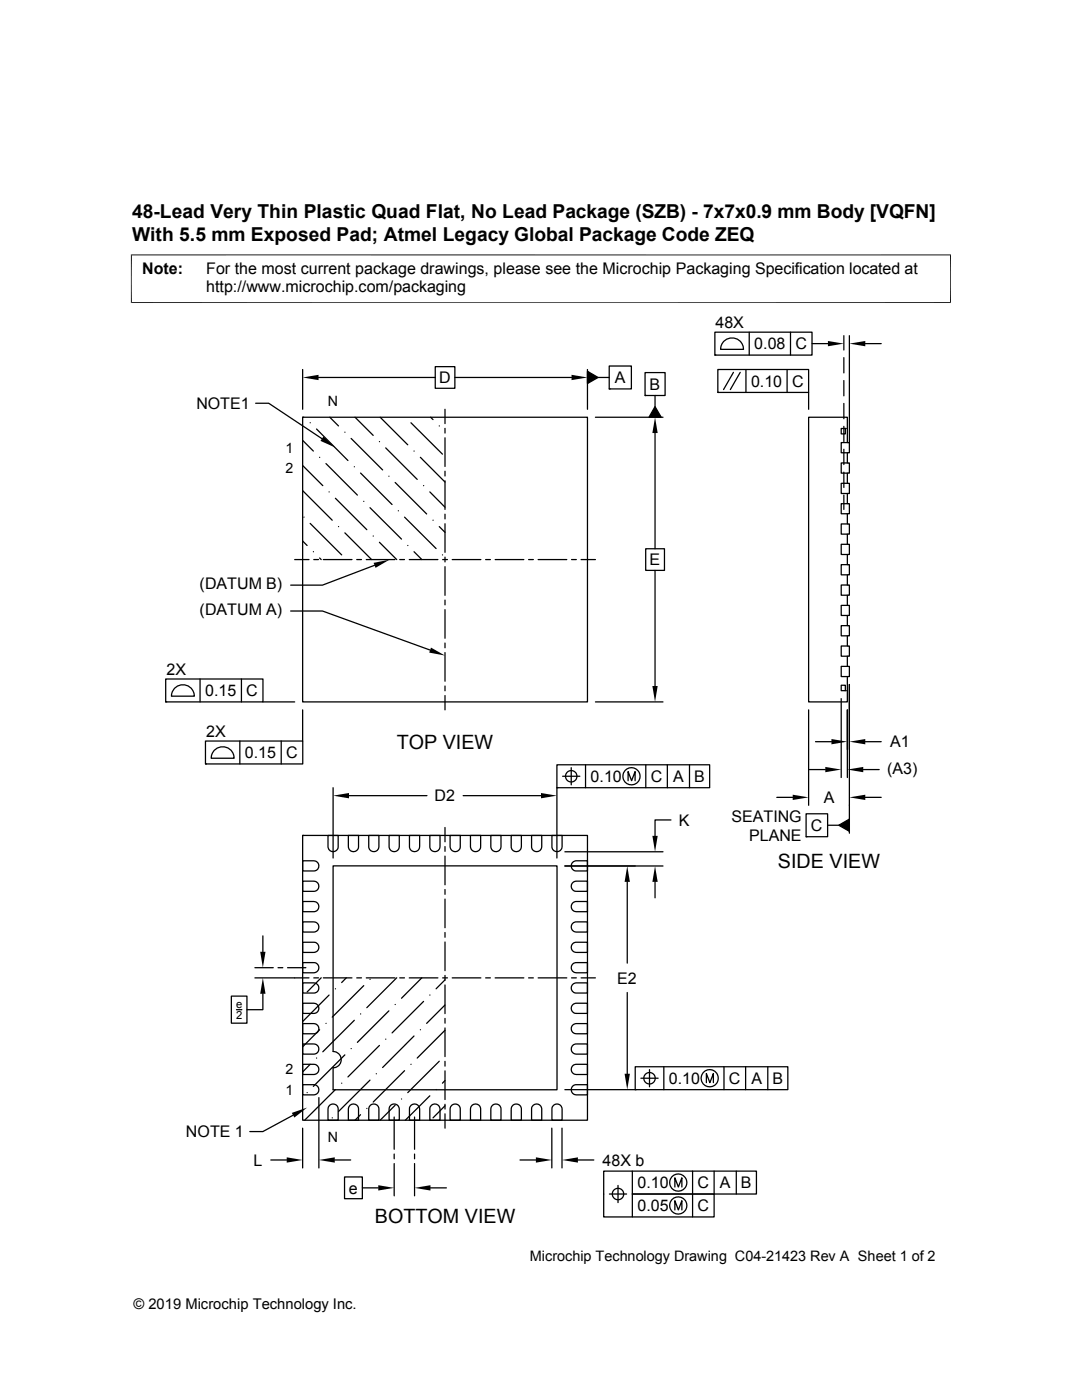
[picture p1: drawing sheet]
<svg xmlns="http://www.w3.org/2000/svg" width="216mm" height="279mm" viewBox="0 0 216 279" stroke-linecap="round" stroke-linejoin="round" font-family="sans-serif">
<g fill="none" stroke="#000" stroke-width=".25">
<path d="M60.4 73.7v8M63.6 75.3h23.2M86.8 73.2h4v4.3h-4zM90.8 75.3h23.2M117.2 74.1l2.1 1.2-2.1 1.2zM117.2 73.7v8M119.3 75.3h2.3M121.6 73h4.4v4.6h-4.4zM121.6 77.6h.1M128.7 74.4h4v4.5h-4zM128.7 78.9h.1M130.7 78.9v2.3"/>
<path d="M142.6 66.3h19.4v4.6h-19.4zM142.6 70.9h.1M143.2 73.7h18.2v4.6h-18.2zM143.2 78.3h.1M144.5 68a2.29 2.29 0 0 1 2.5-.4 2.29 2.29 0 0 1 1.4 2.1h-4.6l.3-1.1zM146.3 74.3l-1.9 3.4M147.7 74.3l-2 3.4M148.8 73.7v4.6M149.5 66.3v4.6M157.1 73.7v4.6M157.7 66.3v4.6M161.4 78.3v3.4"/>
<path d="M162 68.6h3.2M168.4 67v2.8M168.4 71.4v3M168.4 75.9v3.1M169.5 67v21.3M172.7 68.6h3.1M51 80.5h2.6l10.6 7M60.4 92.9l4 4M60.4 83.3h56.8v56.8h-56.8zM60.4 83.3h.1M60.4 97.9l5.9 5.9M60.4 87.9l2.1 2.1"/>
<path d="M61.9 84.4h.1M63.2 85.6l6.2 6.3M63.8 91.3h.1M65 92.5l6.3 6.3M65.7 98.2h.1M65.8 83.3l1.7 1.7M66.9 99.4l6.3 6.3M68.8 86.3h.1M70.1 87.5l6.2 6.3M70.7 93.2h.1M70.8 83.3l3.7 3.6M71.9 94.4l6.3 6.3"/>
<path d="M75.7 88.1h.1M75.9 83.3l5.5 5.5M77 89.4l6.2 6.3M77.6 95h.1M78.8 96.3l6.3 6.3M82 84.4l6.3 6.2M82.6 90h.1M83.9 91.3l4.9 4.9M84.5 96.9h.1M85.8 98.2l3 3M85.9 83.3l.5 .4M87.7 85h.1"/>
<path d="M88.8 81.7v2.8M88.8 85.5v.9M88.8 87.4v5.7M88.8 94v1M88.8 95.9v5.8M118.8 83.3h13.5M130.7 81.2l1.2 2.1h-2.4zM130.7 86.4v23.1M167.9 85.5h.8v1.1h-.8zM167.9 96.5h1.6v2h-1.6zM167.9 92.4h1.6v2h-1.6zM167.9 88.3h1.6v2.1h-1.6z"/>
<path d="M168.4 80.5v3.1M168.4 85.1v3M168.4 89.7v3M168.4 94.2v3.1M168.4 98.8v2.9M168.7 85.5h.1M169.1 88.3v-5h-7.7v56.8h7.7v-5.1M169.1 90.4v2M169.1 94.4v2.1M169.1 98.5v2M58.8 111.7h2.9M60.4 108l.9 .9"/>
<path d="M60.6 103.2h.1M61.9 104.5l6.3 6.2M62.5 110.1h.1M62.6 111.7h1M63.8 111.4l.3 .3M64.5 111.7h5.7M67.5 105.1h.1M68.8 106.3l5.3 5.4M71.2 111.7h.9M72.6 100.1h.1M73.1 111.7h5.7M73.8 101.3l6.3 6.3"/>
<path d="M74.5 107h.1M74.7 112.8l-10.4 4h-6.3M75.7 108.2l3.5 3.5M79.5 101.9h.1M79.8 111.7h.9M80.7 103.2l6.3 6.3M81.4 108.9h.1M81.7 111.7h5.7M82.6 110.1l1.6 1.6M86.4 103.8h.1M87.7 105.1l1.1 1.1M88.3 110.7h.1"/>
<path d="M88.3 111.7h1M88.8 102.6v1M88.8 104.5v5.7M88.8 111.2v.9M88.8 113.1v5.7M88.8 119.8v.9M90.2 111.7h5.7M96.9 111.7h1M98.8 111.7h5.7M105.5 111.7h.9M107.4 111.7h5.7M114 111.7h1"/>
<path d="M116 111.7h2.8M128.8 109.5h3.8v4.3h-3.8zM130.7 113.8v23.1M167.9 116.8h1.6v2h-1.6zM167.9 112.7h1.6v2h-1.6zM167.9 108.6h1.6v2.1h-1.6zM167.9 104.6h1.6v2h-1.6zM167.9 100.5h1.6v2h-1.6zM169.1 102.5v2.1M169.1 106.6v2M169.1 110.7v2M169.1 114.7v2.1"/>
<path d="M169.1 118.8v2M33.1 135.5h19.4v4.6h-19.4zM35 137.2a2.28 2.28 0 0 1 2.4-.3 2.28 2.28 0 0 1 1.4 2h-4.6l.3-1.1zM39.9 135.5v4.6M48.2 135.5v4.6M58 121.9h6.3l21.5 7.8M88.8 121.7v5.7M88.8 128.3v1M88.8 130.2v5.8M88.8 136.9v1M88.8 138.8v2.9M167.9 136.8h.8v1h-.8z"/>
<path d="M167.9 139.4v15.8M167.9 133h1.6v2h-1.6zM167.9 128.9h1.6v2.1h-1.6zM167.9 124.9h1.6v2h-1.6zM167.9 120.8h1.6v2h-1.6zM168.7 137.8h.1M169.1 122.8v2.1M169.1 126.9v2M169.1 131v2M169.5 136.6v29.7M33.1 140.1h.1M41 147.9h19.4v4.6h-19.4z"/>
<path d="M41 152.5h.1M42.9 149.6a2.29 2.29 0 0 1 2.5-.4 2.29 2.29 0 0 1 1.3 2.1h-4.6l.4-1.1zM47.9 147.9v4.6M52.5 140.1h6.3M56.1 147.9v4.6M60.4 141.7v6.2M66.5 157.2v14M69.6 158.8h15.6M92.4 158.8h15.5M111.1 152.6h30.5v4.6h-30.5zM111.1 157.2h.1M111.1 157.2v14"/>
<path d="M112.3 154.9h3.4M114 153.2v3.4M116.8 152.6v4.6M118.8 140.1h13.5M125.3 155.8v-1.8l.7 1.8 .7-1.8v1.8M128.9 152.6v4.6M133.2 152.6v4.6M137.6 152.6v4.6M155 159.1h3.2M161.4 141.7v19M161.5 153.6h3.2M162.7 148h3.2"/>
<path d="M169.1 141.7v13.5M172.3 153.6h3.1M172.7 148h3.1M172.7 159.1h3.1M60.4 171.8h2.2a1.02 1.02 0 0 1 1 1 1.02 1.02 0 0 1-1 1h-2.2zM60.4 175.9h2.2a1.02 1.02 0 0 1 1 1 1.02 1.02 0 0 1-1 1h-2.2zM60.4 179.9h2.2a1.02 1.02 0 0 1 1 1 1.02 1.02 0 0 1-1 1h-2.2zM60.4 166.7h56.8v56.9h-56.8zM60.4 166.7h.1M65.4 166.7h2.1v2.3a1.02 1.02 0 0 1-1 1 1.02 1.02 0 0 1-1.1-1zM66.5 172.8h44.6v44.7h-44.6v-4.4a1.63 1.63 0 0 0 1.6-1.6 1.63 1.63 0 0 0-1.6-1.7zM69.5 166.7h2v2.3a1.02 1.02 0 0 1-1 1 1.02 1.02 0 0 1-1-1z"/>
<path d="M73.6 166.7h2v2.3a1.02 1.02 0 0 1-1 1 1.02 1.02 0 0 1-1-1zM77.6 166.7h2.1v2.3a1.02 1.02 0 0 1-1 1 1.02 1.02 0 0 1-1.1-1zM81.7 166.7h2v2.3a1.02 1.02 0 0 1-1 1 1.02 1.02 0 0 1-1-1zM85.8 166.7h2v2.3a1.02 1.02 0 0 1-1 1 1.02 1.02 0 0 1-1-1zM88.8 165.1v2.9M88.8 169v.9M88.8 170.9v5.7M88.8 177.5v1M88.8 179.4v5.7M89.8 166.7h2v2.3a1.02 1.02 0 0 1-1 1 1.02 1.02 0 0 1-1-1zM93.9 166.7h2v2.3a1.02 1.02 0 0 1-1 1 1.02 1.02 0 0 1-1-1zM97.9 166.7h2.1v2.3a1.02 1.02 0 0 1-1 1 1.02 1.02 0 0 1-1.1-1z"/>
<path d="M102 166.7h2v2.3a1.02 1.02 0 0 1-1 1 1.02 1.02 0 0 1-1-1zM106.1 166.7h2v2.3a1.02 1.02 0 0 1-1 1 1.02 1.02 0 0 1-1-1zM110.1 166.7h2.1v2.3a1.02 1.02 0 0 1-1.1 1 1.02 1.02 0 0 1-1-1zM112.7 172.8h19.6M112.7 170h19.6M114.1 172.3l.4-.4 .5-.1h2.2v2h-2.2a1.01 1.01 0 0 1-.9-1.5zM114.1 176.3l.4-.3 .5-.1h2.2v2h-2.2a1.01 1.01 0 0 1-.9-1.6zM125.2 176v16.2M130.7 176v3.2M133.9 163.6h-3.2v3.2M160.8 162.4h4.3v4.6h-4.3zM160.8 167h.1"/>
<path d="M165.1 164.7h2.3M167.4 164.7l2.1-1.2v2.4zM46.2 198.8h3.1v5.4h-3.1zM50.9 195.2h10.8M50.9 193.1h3.6M52.5 198.3v3.2h-3.2M52.5 186.8v3.1M55.5 193.1h.9M57.4 193.1h3.6M60.4 184h2.2a1.02 1.02 0 0 1 1 1 1.02 1.02 0 0 1-1 1h-2.2zM60.4 188h2.2a1.02 1.02 0 0 1 1 1.1 1.02 1.02 0 0 1-1 1h-2.2zM60.4 192.1h2.2a1.02 1.02 0 0 1 1 1 1.02 1.02 0 0 1-1 1h-2.2z"/>
<path d="M60.4 196.2h2.2a1.02 1.02 0 0 1 1 1 1.02 1.02 0 0 1-1 1h-2.2zM62.6 195.2h1M64.1 195.1l-2.8 2.9M64.5 195.2h5.7M65.7 198.6l-5.3 5.3M66.9 197.3h.1M69.1 195.1l-.9 1M71.2 195.2h.9M72.6 196.7l-6.3 6.3M73.1 195.2h5.7M73.8 195.5h.1M79.2 195.1l-6 6"/>
<path d="M79.8 195.2h.9M81.7 195.2h5.7M84.2 195.1l-4.1 4.1M84.5 199.9l-6.3 6.2M85.8 198.6h.1M88.3 195.2h1M88.8 195.6l-1.8 1.7M88.8 186.1v.9M88.8 188v5.7M88.8 194.7v.9M88.8 196.6v5.7M90.2 195.2h5.7"/>
<path d="M96.9 195.2h1M98.8 195.2h5.7M105.5 195.2h.9M107.4 195.2h5.7M114 195.2h1M114.1 196.6l.4-.3 .5-.1h2.2v2h-2.2a1.01 1.01 0 0 1-.9-1.6zM114.2 180.3l.8-.4h2.2v2h-2.2a1.02 1.02 0 0 1-.9-.5 1.02 1.02 0 0 1 .1-1.1zM114.2 184.3l.8-.3h2.2v2h-2.2a1.02 1.02 0 0 1-.9-.6 1.02 1.02 0 0 1 .1-1.1zM114.2 192.4l.8-.3h2.2v2h-2.2a1.03 1.03 0 0 1-.9-.6 1.03 1.03 0 0 1 .1-1.1zM114.2 188.4l.8-.4h2.2v2.1h-2.2a1.02 1.02 0 0 1-.9-.6 1.02 1.02 0 0 1 .1-1.1zM116 195.2h2.8M125.2 198.1v16.2"/>
<path d="M47.2 201.5h1.1M60.4 200.2h2.2a1.02 1.02 0 0 1 1 1 1.02 1.02 0 0 1-1 1h-2.2zM60.4 204.3h2.2a1.02 1.02 0 0 1 1 1 1.02 1.02 0 0 1-1 1h-2.2zM60.4 208.3h2.2a1.02 1.02 0 0 1 1 1.1 1.02 1.02 0 0 1-1 1h-2.2zM60.4 212.4h2.2a1.02 1.02 0 0 1 1 1 1.02 1.02 0 0 1-1 1h-2.2zM60.4 216.5h2.2a1.02 1.02 0 0 1 1 1 1.02 1.02 0 0 1-1 1h-2.2zM61.3 218.1h.1M61.9 212.4l-1.5 1.5M63.2 211.2h.1M63.6 219.1v14M63.8 205.5l-3.4 3.4M65 204.2h.1"/>
<path d="M66.9 217.4l-6.1 6.2M68.2 216.2h.1M68.8 210.5l-6.3 6.3M70.1 209.3h.1M70.7 203.6l-6.3 6.3M71.9 202.4h.1M73.8 215.6l-6.3 6.2M75.1 214.3h.1M75.7 208.6l-6.3 6.3M77 207.4h.1M77.6 201.7l-6.3 6.3M78.8 200.5h.1"/>
<path d="M80.1 219.3h.1M80.7 213.7l-6.2 6.2M82 212.4h.1M82.6 206.8l-6.3 6.2M83.9 205.5h.1M85.8 218.7l-4.9 4.9M87 217.4h.1M87.7 211.8l-6.3 6.3M88.8 215.6l-.5 .6M88.8 200.6l-3.7 3.6M88.8 205.6l-5.6 5.6M88.8 203.2v1"/>
<path d="M88.8 205.1v5.8M88.8 211.8v1M88.8 213.7v5.7M112.7 217.5h14M114.1 204.8l.4-.4 .5-.1h2.2v2h-2.2a1.01 1.01 0 0 1-.9-1.5zM114.1 200.7l.4-.3 .5-.2h2.2v2h-2.2a1.01 1.01 0 0 1-.9-1.5zM114.2 208.7l.8-.4h2.2v2.1h-2.2a1.02 1.02 0 0 1-.9-.6 1.02 1.02 0 0 1 .1-1.1zM114.2 216.8l.8-.3h2.2v2h-2.2a1.02 1.02 0 0 1-.9-.6 1.02 1.02 0 0 1 .1-1.1zM114.2 212.7l.8-.3h2.2v2h-2.2a1.02 1.02 0 0 1-.9-.6 1.02 1.02 0 0 1 .1-1.1zM126.7 212.9h30.5v4.6h-30.5zM126.7 217.5h.1M127.9 215.2h3.4"/>
<path d="M129.6 213.5v3.4M132.5 212.9v4.6M140.9 216.1v-1.9l.7 1.9 .7-1.9v1.9M144.5 212.9v4.6M148.8 212.9v4.6M153.2 212.9v4.6M54 231.5h3.2M58.5 222.6l-6 3.2h-2.7M60.4 225.1v8M65.7 220.7a1.02 1.02 0 0 1 1.1-.3 1.02 1.02 0 0 1 .7 .9v2.3h-2.1v-2.3zM66.3 223.1h.1M66.8 231.5h3.2"/>
<path d="M68.7 234.9h3.6v4.3h-3.6zM69.8 220.7a1.02 1.02 0 0 1 1.1-.3 1.02 1.02 0 0 1 .6 .9v2.3h-2v-2.3zM71.9 222.5l-1.1 1.1M72.3 237.1h3.2M73.2 221.2h.1M73.8 220.7a1.02 1.02 0 0 1 1.1-.3 1.02 1.02 0 0 1 .7 .9v2.3h-2v-2.3zM77.9 220.6a1.02 1.02 0 0 1 1.1-.2 1.02 1.02 0 0 1 .7 .9v2.3h-2.1v-2.3zM78.7 222.9v6.5M78.7 230.3v1M78.7 232.2v6.5M78.8 220.6l-2.9 3M82 220.6a1.02 1.02 0 0 1 1.1-.2 1.02 1.02 0 0 1 .6 .9v2.3h-2v-2.5z"/>
<path d="M82.7 222.9v6.5M82.7 230.3v1M82.7 232.2v6.5M85.9 237.1h3.2M86.1 220.6a1.02 1.02 0 0 1 1.1-.2 1.02 1.02 0 0 1 .6 .9v2.3h-2v-2.5zM88.8 220.7l-2.4 2.4M88.8 220.4v.9M88.8 222.3v2.8M90.1 220.7a1.01 1.01 0 0 1 1.1-.3 1.01 1.01 0 0 1 .6 .9v2.3h-2v-2.3zM94.1 220.7a1.02 1.02 0 0 1 1.2-.3 1.02 1.02 0 0 1 .6 .9v2.3h-2v-2.3zM98.2 220.7a1.02 1.02 0 0 1 1.1-.3 1.02 1.02 0 0 1 .7 .9v2.3h-2.1v-2.3zM102.3 220.7a1.02 1.02 0 0 1 1.1-.3 1.02 1.02 0 0 1 .6 .9v2.3h-2v-2.3z"/>
<path d="M103.8 231.5h3.1M106.4 220.6a1.02 1.02 0 0 1 1.1-.2 1.02 1.02 0 0 1 .6 .9v2.3h-2v-2.5zM110.1 225.1v8M110.4 220.6a1.02 1.02 0 0 1 1.1-.2 1.02 1.02 0 0 1 .7 .9v2.3h-2.1l.1-2.5zM112.1 225.1v8M115.3 231.5h3.2M121.6 238.3h3.4M123.3 236.6v3.4M126.2 233.7v4.6h16.3v4.6h-22v-9.2h30.4v4.6h-24.7v4.6M134.7 236.9v-1.8l.7 1.8 .7-1.8v1.8M138.2 233.7v9.2M142.5 233.7v4.6"/>
<path d="M146.9 233.7v4.6M134.7 241.5v-1.9l.7 1.9 .7-1.9v1.9"/>
<circle cx="114" cy="154.9" r="1.14"/>
<circle cx="126" cy="154.9" r="1.72"/>
<circle cx="129.6" cy="215.2" r="1.14"/>
<circle cx="141.6" cy="215.2" r="1.72"/>
<circle cx="123.3" cy="238.3" r="1.14"/>
<circle cx="135.3" cy="236" r="1.72"/>
<circle cx="135.3" cy="240.6" r="1.72"/>
</g>
<g fill="#000">
<path d="M60.4 75.3l3.2-.5v1.1zM114 74.8l3.2 .5-3.2 .6zM117.2 74.1l2.1 1.2-2.1 1.2zM165.2 68.1l3.2 .5-3.2 .5zM169.5 68.6l3.2-.5v1zM64.5 87.1l2.4 2.2-3-1.3zM130.7 83.3l.5 3.1h-1zM130.7 81.2l1.2 2.1h-2.4zM74.5 112.3l3.2-.6-2.8 1.6zM86 129.2l2.8 1.6-3.2-.6zM130.2 136.9h1l-.5 3.2zM66.5 158.8l3.1-.5v1z"/>
<path d="M107.9 158.3l3.2 .5-3.2 .5zM158.2 158.6l3.2 .5-3.2 .6zM164.7 153.1l3.2 .5-3.2 .5zM165.9 147.5l3.2 .5-3.2 .5zM169.1 153.6l3.2-.5v1zM169.5 148l3.2-.5v1zM169.5 159.1l3.2-.5v1.1zM125.2 172.8l.5 3.2h-1.1zM130.7 172.8l.5 3.2h-1zM130.2 166.8h1l-.5 3.2zM167.4 164.7l2.1-1.2v2.4zM51.9 189.9h1.1l-.5 3.2z"/>
<path d="M52.5 195.2l.5 3.1h-1.1zM124.6 214.3h1.1l-.5 3.2zM57.2 231l3.2 .5-3.2 .5zM58.2 222.1l3.1-1.1-2.6 2zM63.6 231.5l3.2-.5v1zM75.5 236.5l3.2 .6-3.2 .5zM82.7 237.1l3.2-.6v1.1zM106.9 231l3.2 .5-3.2 .5zM112.1 231.5l3.2-.5v1z"/>
</g>
<path d="M26.1 50.9h163.7M26.2 50.8v9.7M189.7 50.8v9.7M26.1 60.4h163.7" fill="none" stroke="#000" stroke-width=".2"/>
<g font-size="3.9">
<text x="79.2" y="149.4">TOP VIEW</text>
<text x="155.2" y="173.2">SIDE VIEW</text>
<text x="74.8" y="244">BOTTOM VIEW</text>
</g>
<g font-size="3.8">
<text x="26.4" y="43.5">48-Lead Very Thin Plastic Quad Flat, No Lead Package (SZB) - 7x7x0.9 mm Body [VQFN]</text>
<text x="26.4" y="48">With 5.5 mm Exposed Pad; Atmel Legacy Global Package Code ZEQ</text>
</g>
<g font-size="3.2">
<text x="28.4" y="54.6">Note:</text>
<text x="41.1" y="54.6">For the most current package drawings, please see the Microchip Packaging Specification located at</text>
<text x="41.1" y="58.3">http://www.microchip.com/packaging</text>
<text x="142.8" y="65.5">48X</text>
<text x="150.5" y="69.7">0.08</text>
<text x="158.7" y="69.7">C</text>
<text x="87.6" y="76.5">D</text>
<text x="122.7" y="76.5">A</text>
<text x="129.6" y="77.8">B</text>
<text x="149.9" y="77.2">0.10</text>
<text x="158.1" y="77.2">C</text>
<text x="39.2" y="81.6">NOTE1</text>
<text x="129.6" y="112.8">E</text>
<text x="39.8" y="117.6">(DATUM B)</text>
<text x="39.8" y="122.7">(DATUM A)</text>
<text x="33.2" y="134.7">2X</text>
<text x="40.9" y="138.9">0.15</text>
<text x="49.1" y="138.9">C</text>
<text x="41.1" y="147.1">2X</text>
<text x="177.6" y="149.2">A1</text>
<text x="48.9" y="151.3">0.15</text>
<text x="57.1" y="151.3">C</text>
<text x="177" y="154.4">(A3)</text>
<text x="86.7" y="159.9">D2</text>
<text x="117.9" y="156.1">0.10</text>
<text x="129.8" y="156.1">C</text>
<text x="134.3" y="156.1">A</text>
<text x="138.5" y="156.1">B</text>
<text x="164.4" y="160.3">A</text>
<text x="135.4" y="164.8">K</text>
<text x="145.9" y="164">SEATING</text>
<text x="149.5" y="167.9">PLANE</text>
<text x="161.8" y="165.8">C</text>
<text x="123.2" y="196.3">E2</text>
<text x="133.5" y="216.3">0.10</text>
<text x="145.5" y="216.3">C</text>
<text x="149.9" y="216.3">A</text>
<text x="154.1" y="216.3">B</text>
<text x="37.1" y="226.9">NOTE 1</text>
<text x="50.6" y="232.6">L</text>
<text x="120.2" y="232.6">48X b</text>
<text x="69.6" y="238.2">e</text>
<text x="127.2" y="237.2">0.10</text>
<text x="139.2" y="237.2">C</text>
<text x="143.6" y="237.2">A</text>
<text x="147.8" y="237.2">B</text>
<text x="127.2" y="241.7">0.05</text>
<text x="139.2" y="241.7">C</text>
</g>
<g font-size="2.9">
<text x="105.7" y="251.7">Microchip Technology Drawing C04-21423 Rev A Sheet 1 of 2</text>
<text x="26.6" y="261.3">© 2019 Microchip Technology Inc.</text>
</g>
<g font-size="2.8">
<text x="65.4" y="81">N</text>
<text x="56.9" y="90.4">1</text>
<text x="56.9" y="94.4">2</text>
<text x="56.9" y="214.4">2</text>
<text x="56.9" y="218.5">1</text>
<text x="65.4" y="227.8">N</text>
</g>
<g font-size="2.2">
<text x="47.1" y="201.2">e</text>
<text x="47.1" y="203.4">2</text>
</g>
</svg>
